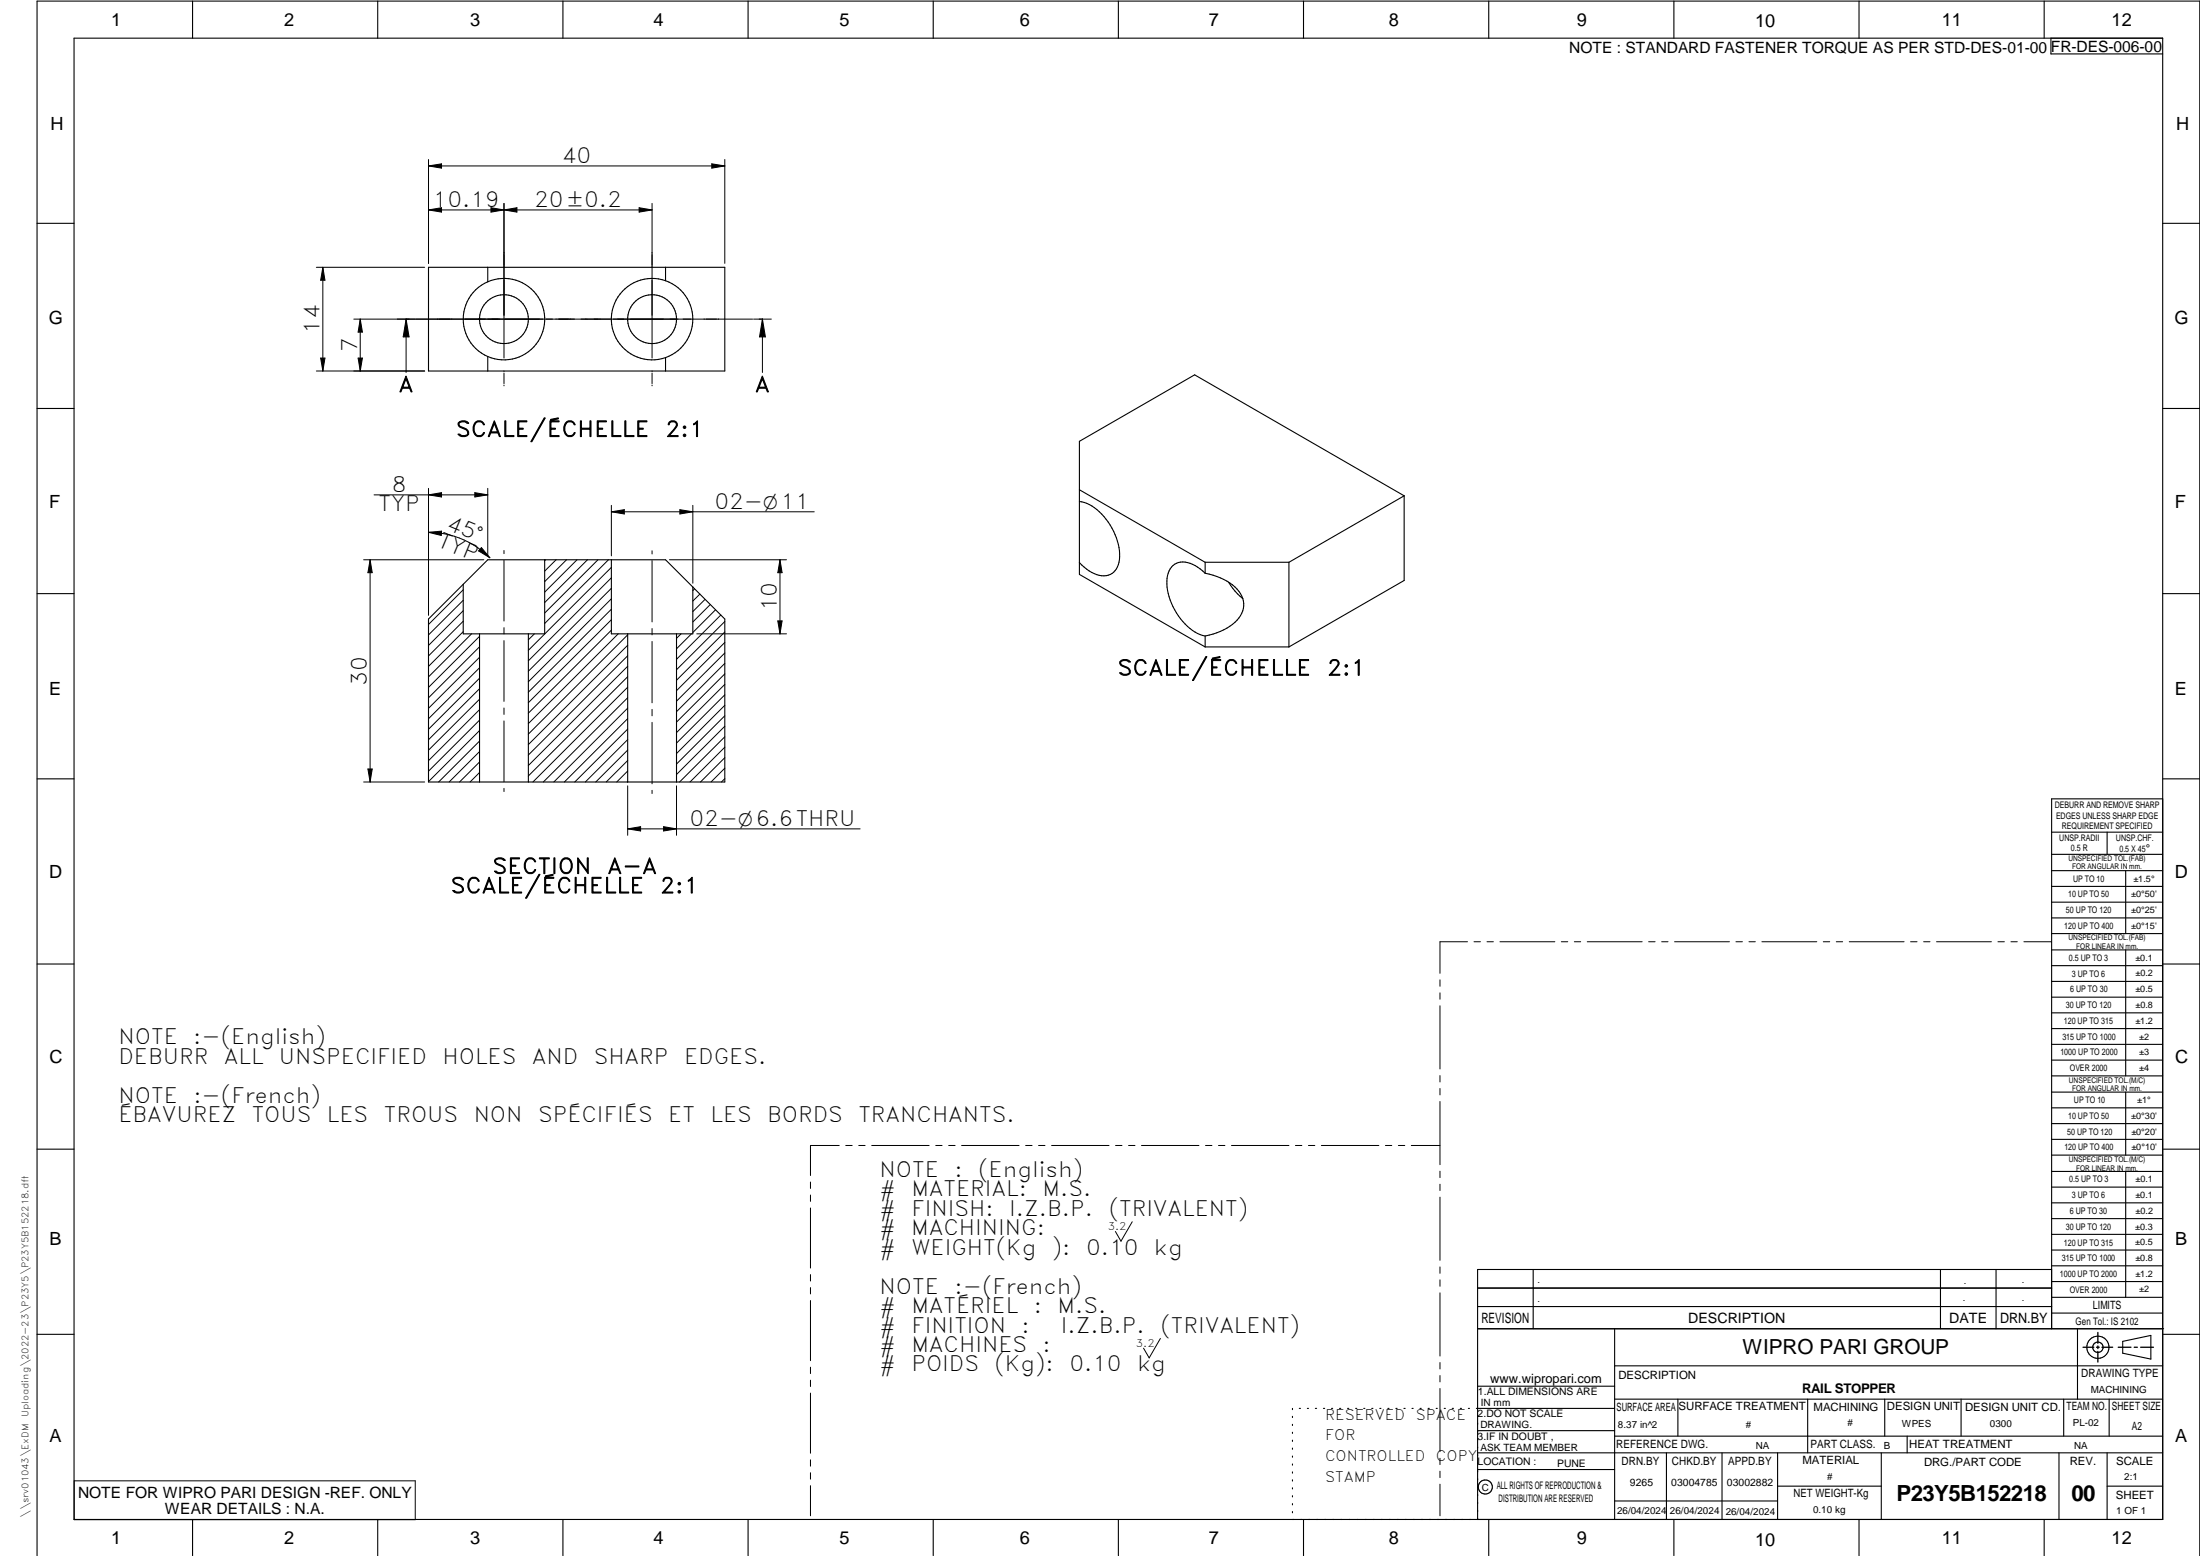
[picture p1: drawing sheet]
<svg xmlns="http://www.w3.org/2000/svg" width="594mm" height="420mm" viewBox="0 0 594 420" stroke-linecap="round" stroke-linejoin="round" font-family="sans-serif">
<g fill="none" stroke="#000" stroke-width=".3">
<path d="M20 10.3h564v400h-564zM52 .3v10M102 .3v10M152 .3v10M202 .3v10M252 .3v10M302 .3v10M352 .3v10M402 .3v10M452 .3v10M502 .3v10M552 .3v10"/>
<path d="M553.8 10.3v4.3h30.2M10 60.3h10M115.7 72.2h80v28h-80zM131.7 72.2v3.9M131.7 76.1a11 11 0 0 0-6.6 10.1 11 11 0 0 0 6.6 10.1M131.7 76.1a11 11 0 0 1 15.4 10.1 11 11 0 0 1-15.4 10.1M179.7 75.8a11 11 0 0 0-14.6 10.4 11 11 0 0 0 14.6 10.4M179.7 75.8a11 11 0 0 1 7.4 10.4 11 11 0 0 1-7.4 10.4M179.7 72.2v3.6M584 60.3h10M131.7 96.3v3.9M179.7 96.6v3.6"/>
<path d="M10 110.3h10M584 110.3h10M291.5 132.2l33.9 19.6M291.5 135.4a12.9 12.9 0 0 1 8.8 7.2 12.7 12.7 0 0 1 1.4 10.5 4.3 4.3 0 0 1-6.2 1.8l-2.1-1.2-1.9-1.8M379.2 133.9l-56.6-32.7-31.1 18v35.9l33.9 19.6M379.2 133.9v22.8l-31.1 18M379.2 133.9l-31.1 17.9M131.7 151.2h48l16 16v44h-80v-44zM147.1 151.2v20h-22v-13.4M165.1 151.2v20h22v-12.7M325.4 154.8a14.2 14.2 0 0 1 9.6 5.5l.6 1.3M325.4 151.8v3"/>
<path d="M325.4 151.8h22.7M325.4 154.8a8.3 8.3 0 0 0-7.2-2.9 5.1 5.1 0 0 0-3.1 5.8 16.7 16.7 0 0 0 9 13.7l1.3 .3M331.7 157.2l1.8 2.4 2.1 2M348.1 151.8v22.9M10 160.3h10M129.5 171.2v40M142.7 171.2v40M169.5 171.2v40M182.7 171.2v40M325.4 171.7v3M325.4 174.7h22.7M335.6 161.6a6.7 6.7 0 0 1-3.5 7.5l-2.6 1.4-4.1 1.2"/>
<path d="M584 160.3h10M10 210.3h10M584 215.7h-30v143.1M584 210.3h10M554 230.7h30M554 224.7h30M554 235.1h30M554 239.4h30M569 224.7v6M574 235.1v17M554 243.6h30M554 247.9h30"/>
<path d="M554 252.1h30M554 256.5h30M574 256.5v34M10 260.3h10M554 260.8h30M554 265h30M554 269.3h30M554 273.5h30M554 277.7h30M584 260.3h10M554 282h30M554 286.3h30"/>
<path d="M554 290.5h30M554 294.9h30M554 299.1h30M574 294.9v17M10 310.3h10M554 303.4h30M554 307.7h30M554 311.9h30M554 316.3h30M574 316.3v34M584 310.3h10M554 320.5h30"/>
<path d="M554 324.8h30M554 329.1h30M554 333.3h30M554 337.5h30M399 358.8h185.3M399 352.8h155M399 347.8h155M414 342.8v16M436 358.8v51.5M524 342.8v16M539 342.8v16M554 342.8h-155v67.5"/>
<path d="M554 341.8h30M554 346.1h30M554 350.3h30M554 354.6h30M561 358.8v19M10 360.3h10M399 374.3h37M436 368.8h148M436 377.8h148M453.1 377.8v10M488.1 377.8v14.5M508.9 377.8v10"/>
<path d="M529.6 377.8v10M557.3 377.8v10M569.5 377.8v10M573.2 362.2l7.6-1.6v6.4l-7.6-1.6zM584 360.3h10M349 380.3v.3M349 382.4v.4M349 384.6v.3M349 386.7v.4M349 388.9v.3M349 391v.4M349 393.2v.3"/>
<path d="M349 395.3v.3M349 397.4v.4M349 399.6v.3M350.9 380.3h.3M353 380.3h.3M355.2 380.3h.3M357.4 380.3h.3M359.6 380.3h.3M361.7 380.3h.3M363.9 380.3h.3M366.1 380.3h.3M368.3 380.3h.3"/>
<path d="M370.4 380.3h.3M372.6 380.3h.3M374.8 380.3h.3M376.9 380.3h.4M379.1 380.3h.3M381.3 380.3h.3M383.4 380.3h.4M385.6 380.3h.4M387.8 380.3h.3M390 380.3h.3M392.1 380.3h.4M394.3 380.3h.4"/>
<path d="M396.5 380.3h.3M399 396.8h37M399 392.3h185M399 386.3h37M436 387.8h148M436 380.3h-37.3M450 392.3v18M465 392.3v18M480 392.3v18M508 392.3v18M515 387.8v4.5M556 392.3v18"/>
<path d="M569 392.3v18M52 410.3v9.8M102 410.3v9.8M152 410.3v9.8M202 410.3v9.8M252 410.3v9.8M302 410.3v9.8M349 401.7v.4M349 403.9v.3M349 406v.4M349 408.2v.3M352 410.3v9.8"/>
<path d="M402 410.3v9.8M436 405.3h44M452 410.3v9.8M480 401.3h28M502 410.3v9.8M552 410.3v9.8M569 401.3h15M10 420.1v-419.8h584v419.8"/>
<circle cx="136.1" cy="86.2" r="6.6"/>
<circle cx="176.1" cy="86.2" r="6.6"/>
<circle cx="566.5" cy="363.8" r="1.4"/>
<circle cx="566.5" cy="363.8" r="3"/>
<circle cx="401.1" cy="401.5" r="1.91"/>
</g>
<g fill="none" stroke="#000" stroke-width=".27">
<path d="M115.7 44.8l3.5-.6v1.2zM115.7 43.1v28M115.7 56.7l3.5-.6v1.2zM115.7 56.7h60.4M115.7 44.8h80M132.6 56.1l7 1.2v-1.2l-7 1.2zM136.1 54.9v41.8M172.6 56.1l3.5 .6-3.5 .6zM176.1 54.9v41.8M192.2 44.2l3.5 .6-3.5 .6zM195.7 43.1v28M85.4 72.2h29.3"/>
<path d="M87.2 72.2l.6 3.5h-1.2zM87.2 72.2v28M86.6 96.7h1.2l-.6 3.5zM95.5 86.2h107.7M96.7 96.7h1.2l-.6 3.5zM97.3 86.2v14M97.3 86.2l.6 3.5h-1.2zM109.7 86.2l.8 4.8h-1.6zM109.7 86.2v14.4M203.5 86.2h4.8M205.9 86.2l.8 4.8h-1.6zM205.9 86.2v14.4"/>
<path d="M85.4 100.2h29.3M136.1 100.2v.1M136.1 100.7v2.9M136.1 104v.2M176.1 100.2v.1M176.1 100.7v2.9M176.1 104v.2M101 133.6h30.7M115.7 133.6l3.5-.6v1.2zM115.7 131.9v34.2M128.2 133l3.5 .6-3.5 .6zM131.7 131.9v18.2"/>
<path d="M165.1 136.5v13.6M165.1 138.2h54.8M165.1 138.2l3.5-.6v1.2zM183.6 137.6l3.5 .6-3.5 .6zM187.1 136.5v21M98.2 151.2h32.5M99.9 151.2v60M99.9 151.2l.6 3.4h-1.2zM115.7 143.7l3.5-.3v1.2zM115.7 143.7a23.4 23.4 0 0 1 16.6 6.9M125.1 159.3l-9.4 9.3M130 147.9l2.3 2.7-3.1-1.8z"/>
<path d="M136.1 148.6v.9M136.1 151.3v16.4M147.3 151.2l-.2 .2M150.2 151.2l-3.1 3M153 151.2l-5.9 5.9M155.8 151.2l-8.7 8.7M158.6 151.2l-11.5 11.5M161.5 151.2l-14.4 14.3M164.3 151.2l-17.2 17.2M165.1 156l-22.4 22.4M165.1 158.9l-22.4 22.4M165.1 153.2l-22.4 22.4"/>
<path d="M176.1 148.7v.9M176.1 151.4v16.5M180.8 151.2h31.6M187.6 159l-.5 .5M210.6 151.2l.6 3.4h-1.2zM210.6 151.2v20M125.1 162.1l-9.4 9.3M125.1 164.9l-9.4 9.4M125.1 167.7l-9.4 9.4M125.1 170.6l-9.4 9.3M127.3 171.2l-11.6 11.6M129.5 177.5l-13.8 13.8"/>
<path d="M129.5 171.8l-13.8 13.8M129.5 174.6l-13.8 13.8M136.1 169.5v1.7M136.1 173v16.4M144.3 171.2l-1.6 1.6M165.1 161.7l-22.4 22.4M165.1 164.5l-22.4 22.4M165.1 167.3l-22.4 22.4M165.1 170.2l-22.4 22.4M166.9 171.2l-24.2 24.2M169.5 177.1l-26.8 26.8M169.5 171.4l-26.8 26.8"/>
<path d="M169.5 174.2l-26.8 26.9M169.5 179.9l-26.8 26.8M176.1 169.7v1.7M176.1 173.2v16.6M183.9 171.2l-1.2 1.2M186.7 171.2l-4 4M188.1 171.2h24.3M189 160.4l-1.9 1.9M190.4 161.8l-3.3 3.3M191.8 163.2l-4.7 4.8M193.2 164.7l-6.1 6.1M194.6 166.1l-11.9 11.9"/>
<path d="M195.7 167.8l-13 13M195.7 170.6l-13 13.1M195.7 173.5l-13 13M195.7 176.3l-13 13M195.7 179.1l-13 13.1M210 167.7h1.2l-.6 3.5zM129.5 180.3l-13.8 13.8M129.5 186l-13.8 13.7M129.5 188.8l-13.8 13.8M129.5 191.6l-13.8 13.8M129.5 194.5l-13.8 13.7M129.5 183.1l-13.8 13.8"/>
<path d="M129.5 197.3l-13.8 13.8M136.1 191.2v1.7M136.1 194.7v16.4M169.5 182.7l-26.8 26.8M169.5 185.6l-25.6 25.6M169.5 188.4l-22.8 22.8M169.5 191.2l-19.9 20M169.5 194.1l-17.1 17.1M169.5 196.9l-14.3 14.3M169.5 199.7l-11.5 11.5M176.1 191.6v1.7M176.1 195.1v16.5"/>
<path d="M195.7 182l-13 13M195.7 184.8l-13 13M195.7 187.6l-13 13.1M195.7 190.5l-13 13M195.7 193.3l-13 13M195.7 196.1l-13 13M195.7 198.9l-12.2 12.3M98.2 211.2h16.5M99.3 207.6h1.2l-.6 3.6zM129.5 200.1l-11.1 11.1M129.5 202.9l-8.2 8.3M129.5 205.8l-5.4 5.4"/>
<path d="M129.5 208.6l-2.6 2.6M136.1 212.9v.8M169.5 212.2v13.4M169.5 202.5l-8.6 8.7M169.5 205.4l-5.8 5.8M169.5 208.2l-3 3M169.5 211l-.1 .2M176.1 213.4v.9M182.7 212.2v13.4M195.7 210.2l-.9 1M195.7 207.4l-3.7 3.8M195.7 204.6l-6.5 6.6"/>
<path d="M195.7 201.8l-9.4 9.4M169.5 223.8l3.5-.6v1.2zM169.5 223.8h62.8M179.2 223.2l3.5 .6-3.5 .6zM396.3 254.3h-7.5v8.5M398 254.3h1.8M401.5 254.3h1.8M405 254.3h14.9M421.6 254.3h1.7M425.1 254.3h1.7M428.6 254.3h14.8M445.2 254.3h1.7"/>
<path d="M448.7 254.3h1.7M452.2 254.3h14.8M468.8 254.3h1.7M472.3 254.3h1.7M475.8 254.3h14.8M492.4 254.3h1.7M495.9 254.3h1.7M499.4 254.3h14.8M515.9 254.3h1.8M519.4 254.3h1.8M522.9 254.3h14.9M539.5 254.3h1.7"/>
<path d="M543 254.3h1.7M546.5 254.3h7.4M388.8 264.6v1.7M388.8 268.1v1.7M388.8 271.6v17M388.8 290.4v1.8M388.8 293.9v1.8M388.8 297.4v17.1M218.9 319.2v1.7M226.6 309.3h-7.7v8.1M228.4 309.3h1.7M231.9 309.3h1.7"/>
<path d="M235.4 309.3h15.5M252.7 309.3h1.7M256.2 309.3h1.7M259.7 309.3h15.5M277 309.3h1.7M280.5 309.3h1.7M284 309.3h15.5M301.2 309.3h1.8M304.8 309.3h1.7M308.2 309.3h15.6M325.5 309.3h1.8M329 309.3h1.8"/>
<path d="M332.5 309.3h15.6M349.8 309.3h1.8M353.3 309.3h1.7M356.8 309.3h15.5M374.1 309.3h1.7M377.6 309.3h1.7M381.1 309.3h7.7M388.8 316.3v1.7M388.8 319.8v1.7M218.9 322.7v1.7M218.9 326.2v16.2M305.7 329.9l-3 5.3-1.5-2.7"/>
<path d="M388.8 323.3v17M218.9 344.2v1.7M218.9 347.7v1.7M218.9 351.2v16.2M388.8 342.1v1.7M388.8 345.6v1.7M388.8 349.1v17.1M218.9 369.2v1.7M218.9 372.7v1.7M218.9 376.2v16.2M313.3 361.4l-3 5.3-1.5-2.7M388.8 367.9v1.8"/>
<path d="M388.8 371.4v1.7M388.8 374.9v17.1M20 399.9h92.1v10.5h-92.1zM218.9 394.2v1.7M218.9 397.7v1.7M388.8 393.8v1.7M388.8 397.3v1.7M218.9 401.2v8.1M388.8 400.8v8.5"/>
</g>
<path d="M566.5 359.8v2.9M562.5 363.8h2.9M566.1 363.8h.8M566.5 363.5v.7M566.5 364.9v2.9M567.6 363.8h2.9M572 363.8h3.4M576.3 363.8h.9M578.1 363.8h3.4" fill="none" stroke="#000" stroke-width=".36"/>
<g fill="#000">
<path d="M115.7 56.7l3.5-.6v1.2zM115.7 44.8l3.5-.6v1.2zM132.6 56.1l3.5 .6-3.5 .6zM136.1 56.7l3.5-.6v1.2zM172.6 56.1l3.5 .6-3.5 .6zM192.2 44.2l3.5 .6-3.5 .6zM87.2 72.2l.6 3.5h-1.2zM86.6 96.7h1.2l-.6 3.5zM97.3 86.2l.6 3.5h-1.2zM96.7 96.7h1.2l-.6 3.5zM109.7 86.2l.8 4.8h-1.6zM205.9 86.2l.8 4.8h-1.6z"/>
<path d="M115.7 133.6l3.5-.6v1.2zM128.2 133l3.5 .6-3.5 .6zM165.1 138.2l3.5-.6v1.2zM183.6 137.6l3.5 .6-3.5 .6zM99.9 151.2l.6 3.4h-1.2zM115.7 143.7l3.5-.3v1.2zM130 147.9l2.3 2.7-3.1-1.8zM210.6 151.2l.6 3.4h-1.2zM210 167.7h1.2l-.6 3.5zM99.3 207.6h1.2l-.6 3.6zM169.5 223.8l3.5-.6v1.2zM179.2 223.2l3.5 .6-3.5 .6z"/>
</g>
<g font-size="6">
<text x="512.1" y="405.2">P23Y5B152218</text>
<text x="559.4" y="405.2">00</text>
</g>
<g font-size="5.7">
<text x="151.8" y="43.9">40</text>
<text x="116.9" y="55.8">10.19</text>
<text x="144.2" y="55.8">20±0.2</text>
<text x="86.3" y="90.1" transform="rotate(-90 86.3 90.1)">14</text>
<text x="96.4" y="95.2" transform="rotate(-90 96.4 95.2)">7</text>
<text x="107.6" y="105.8">A</text>
<text x="203.8" y="105.8">A</text>
<text x="123.1" y="117.9">SCALE/ÉCHELLE</text>
<text x="179.7" y="117.9">2:1</text>
<text x="102.2" y="138">TYP</text>
<text x="105.8" y="132.7">8</text>
<text x="192.9" y="137.3">02-O11</text>
<text x="120.3" y="142.8" transform="rotate(22 120.3 142.8)">45°</text>
<text x="117.8" y="147.4" transform="rotate(22 117.8 147.4)">TYP</text>
<text x="209.8" y="165.1" transform="rotate(-90 209.8 165.1)">10</text>
<text x="99.1" y="185.1" transform="rotate(-90 99.1 185.1)">30</text>
<text x="301.8" y="182.4">SCALE/ÉCHELLE</text>
<text x="358.4" y="182.4">2:1</text>
<text x="186.2" y="222.9">02-O6.6THRU</text>
<text x="133" y="235.9">SECTION</text>
<text x="164" y="235.9">A-A</text>
<text x="121.7" y="241.2">SCALE/ÉCHELLE</text>
<text x="178.3" y="241.2">2:1</text>
<text x="32" y="282">NOTE</text>
<text x="52.2" y="282">:-(English)</text>
<text x="32" y="287.2">DEBURR</text>
<text x="60.5" y="287.2">ALL</text>
<text x="75.3" y="287.2">UNSPECIFIED</text>
<text x="119.5" y="287.2">HOLES</text>
<text x="143.6" y="287.2">AND</text>
<text x="160.3" y="287.2">SHARP</text>
<text x="184.7" y="287.2">EDGES.</text>
<text x="32" y="297.7">NOTE</text>
<text x="52.2" y="297.7">:-(French)</text>
<text x="32" y="303">ÉBAVUREZ</text>
<text x="68" y="303">TOUS</text>
<text x="88.3" y="303">LES</text>
<text x="103.6" y="303">TROUS</text>
<text x="127.9" y="303">NON</text>
<text x="145.3" y="303">SPÉCIFIÉS</text>
<text x="180.4" y="303">ET</text>
<text x="191.8" y="303">LES</text>
<text x="207.2" y="303">BORDS</text>
<text x="231.8" y="303">TRANCHANTS.</text>
<text x="237.5" y="317.8">NOTE</text>
<text x="257.7" y="317.8">:</text>
<text x="264.2" y="317.8">(English)</text>
<text x="237.5" y="323.1">#</text>
<text x="246.1" y="323.1">MATERIAL:</text>
<text x="281.5" y="323.1">M.S.</text>
<text x="237.5" y="328.3">#</text>
<text x="246.1" y="328.3">FINISH:</text>
<text x="272.5" y="328.3">I.Z.B.P.</text>
<text x="299.4" y="328.3">(TRIVALENT)</text>
<text x="237.5" y="333.6">#</text>
<text x="246.1" y="333.6">MACHINING:</text>
<text x="237.5" y="338.8">#</text>
<text x="246.1" y="338.8">WEIGHT(Kg</text>
<text x="284" y="338.8">):</text>
<text x="293.3" y="338.8">0.10</text>
<text x="311.6" y="338.8">kg</text>
<text x="237.5" y="349.3">NOTE</text>
<text x="257.7" y="349.3">:-(French)</text>
<text x="237.5" y="354.6">#</text>
<text x="237.5" y="359.8">#</text>
<text x="246.1" y="354.6">MATÉRIEL</text>
<text x="246.1" y="359.8">FINITION</text>
<text x="275.9" y="359.8">:</text>
<text x="279.2" y="354.6">:</text>
<text x="285.6" y="354.6">M.S.</text>
<text x="286.5" y="359.8">I.Z.B.P.</text>
<text x="313.4" y="359.8">(TRIVALENT)</text>
<text x="237.5" y="365.1">#</text>
<text x="246.1" y="365.1">MACHINES</text>
<text x="281.6" y="365.1">:</text>
<text x="237.5" y="370.3">#</text>
<text x="246.1" y="370.3">POIDS</text>
<text x="268.6" y="370.3">(Kg):</text>
<text x="288.8" y="370.3">0.10</text>
<text x="307.1" y="370.3">kg</text>
</g>
<text font-size="5.6" x="470.5" y="365.5">WIPRO PARI GROUP</text>
<g font-size="4.9">
<text x="30" y="7">1</text>
<text x="76.7" y="7">2</text>
<text x="127" y="7">3</text>
<text x="176.5" y="7">4</text>
<text x="226.7" y="7">5</text>
<text x="275.4" y="7">6</text>
<text x="326.4" y="7">7</text>
<text x="375" y="7">8</text>
<text x="425.8" y="7">9</text>
<text x="473.9" y="7.4">10</text>
<text x="524.3" y="7">11</text>
<text x="570.2" y="7">12</text>
<text x="13.6" y="35.2">H</text>
<text x="587.6" y="35.2">H</text>
<text x="13.2" y="87.5">G</text>
<text x="587.2" y="87.5">G</text>
<text x="13.3" y="137.1">F</text>
<text x="587.3" y="137.1">F</text>
<text x="13.3" y="187.6">E</text>
<text x="587.3" y="187.6">E</text>
<text x="13.3" y="237">D</text>
<text x="587.3" y="237">D</text>
<text x="13.4" y="287.1">C</text>
<text x="587.4" y="287.1">C</text>
<text x="13.4" y="336.3">B</text>
<text x="587.4" y="336.3">B</text>
<text x="13.4" y="389.3">A</text>
<text x="587.4" y="389.3">A</text>
<text x="30" y="417">1</text>
<text x="76.7" y="417">2</text>
<text x="127" y="417">3</text>
<text x="176.5" y="417">4</text>
<text x="226.7" y="417">5</text>
<text x="275.4" y="417">6</text>
<text x="326.4" y="417">7</text>
<text x="375" y="417">8</text>
<text x="425.8" y="417">9</text>
<text x="473.9" y="417.4">10</text>
<text x="524.3" y="417">11</text>
<text x="570.2" y="417">12</text>
</g>
<g font-size="4.2">
<text x="423.7" y="14.3">NOTE : STANDARD FASTENER TORQUE AS PER STD-DES-01-00</text>
<text x="553.8" y="14">FR-DES-006-00</text>
<text x="21.1" y="404.4">NOTE FOR WIPRO PARI DESIGN -REF. ONLY</text>
<text x="44.5" y="408.9">WEAR DETAILS : N.A.</text>
</g>
<g font-size="3.9">
<text x="357.8" y="383.4">RESERVED</text>
<text x="382.3" y="383.4">SPACE</text>
<text x="357.8" y="388.9">FOR</text>
<text x="357.8" y="394.5">CONTROLLED</text>
<text x="387.8" y="394.5">COPY</text>
<text x="357.8" y="400.1">STAMP</text>
</g>
<g font-size="3.8">
<text x="400.1" y="357.1">REVISION</text>
<text x="455.9" y="357.1">DESCRIPTION</text>
<text x="526.4" y="357.1">DATE</text>
<text x="540.1" y="357.1">DRN.BY</text>
</g>
<text font-size="3.6" x="486.6" y="376.2">RAIL STOPPER</text>
<text font-size="3.5" x="402.4" y="373.3">www.wipropari.com</text>
<g font-size="3.1">
<text x="565.2" y="353.5">LIMITS</text>
<text x="562" y="371.7">DRAWING TYPE</text>
<text x="437" y="372.3">DESCRIPTION</text>
<text x="436.5" y="380.9">SURFACE AREA</text>
<text x="453.3" y="380.9">SURFACE TREATMENT</text>
<text x="489.7" y="380.9">MACHINING</text>
<text x="509.5" y="380.9">DESIGN UNIT</text>
<text x="530.6" y="380.9">DESIGN UNIT CD.</text>
<text x="558" y="380.7">TEAM NO.</text>
<text x="570.3" y="380.7">SHEET SIZE</text>
<text x="575.6" y="386.1">A2</text>
<text x="436.4" y="391.1">REFERENCE DWG.</text>
<text x="437.9" y="395.5">DRN.BY</text>
<text x="451.5" y="395.5">CHKD.BY</text>
<text x="466.6" y="395.5">APPD.BY</text>
<text x="486.7" y="395.4">MATERIAL</text>
<text x="488.9" y="391">PART CLASS.</text>
<text x="515.6" y="391">HEAT TREATMENT</text>
<text x="519.6" y="395.9">DRG./PART CODE</text>
<text x="558.9" y="395.6">REV.</text>
<text x="571.4" y="395.6">SCALE</text>
<text x="484.3" y="404.3">NET WEIGHT-Kg</text>
<text x="571.4" y="404.7">SHEET</text>
</g>
<text font-size="3" x="579.5" y="230.1">°</text>
<g font-size="2.8">
<text x="299.1" y="332.1">3.2</text>
<text x="560.5" y="357.7">Gen Tol.: IS 2102</text>
<text x="306.7" y="363.6">3.2</text>
<text x="399.1" y="376.7">1.ALL DIMENSIONS ARE</text>
<text x="399" y="382.7">2.DO NOT SCALE</text>
<text x="399" y="388.7">3.IF IN DOUBT ,</text>
<text x="399" y="395.5">LOCATION :</text>
<text x="420.5" y="396">PUNE</text>
<text x="440.2" y="401.3">9265</text>
<text x="451.3" y="401.2">03004785</text>
<text x="466.3" y="401.3">03002882</text>
<text x="404.2" y="402">ALL RIGHTS OF REPRODUCTION &amp;</text>
<text x="404.7" y="405.4">DISTRIBUTION ARE RESERVED</text>
</g>
<g font-size="2.7">
<text x="564.6" y="376.2">MACHINING</text>
<text x="399.9" y="379.7">IN mm</text>
<text x="399.8" y="385.7">DRAWING.</text>
<text x="436.9" y="385.5">8.37 in^2</text>
<text x="471.4" y="385.6">#</text>
<text x="498.9" y="385.1">#</text>
<text x="513.6" y="385.3">WPES</text>
<text x="537.3" y="385.2">0300</text>
<text x="559.7" y="385.2">PL-02</text>
<text x="399.8" y="391.8">ASK TEAM MEMBER</text>
<text x="474.1" y="391.2">NA</text>
<text x="508.7" y="391.2">B</text>
<text x="560.1" y="391.2">NA</text>
<text x="493.4" y="399.6">#</text>
<text x="573.6" y="399.8">2:1</text>
<text x="400.1" y="402.5">C</text>
<text x="436.7" y="408.7">26/04/2024</text>
<text x="450.9" y="408.8">26/04/2024</text>
<text x="466" y="409">26/04/2024</text>
<text x="489.6" y="408.5">0.10 kg</text>
<text x="571.5" y="408.7">1 OF 1</text>
</g>
<g font-size="2.5">
<text x="559.2" y="229.9">0.5 R</text>
<text x="572.3" y="230.1">0.5 X 45</text>
<text x="559.4" y="323.5">3 UP TO 6</text>
<text x="558.9" y="327.8">6 UP TO 30</text>
<text x="557.8" y="332">30 UP TO 120</text>
<text x="415.2" y="346.4">.</text>
<text x="530.3" y="346.6">.</text>
<text x="545.9" y="346.4">.</text>
<text x="415.2" y="351.5">.</text>
<text x="530.1" y="351.3">.</text>
<text x="545.9" y="351.4">.</text>
</g>
<g font-size="2.4">
<text x="554.9" y="218.3">DEBURR AND REMOVE SHARP</text>
<text x="555.2" y="221.1">EDGES UNLESS SHARP EDGE</text>
<text x="556.1" y="227.2">UNSP.RADII</text>
<text x="556.8" y="223.8">REQUIREMENT SPECIFIED</text>
<text x="571.4" y="227">UNSP.CHF.</text>
<text x="559.8" y="238">UP TO 10</text>
<text x="576.1" y="238.1">±1.5°</text>
<text x="558.5" y="242.3">10 UP TO 50</text>
<text x="575.5" y="242.3">±0°50'</text>
<text x="557.4" y="250.8">120 UP TO 400</text>
<text x="557.9" y="246.5">50 UP TO 120</text>
<text x="575.5" y="250.8">±0°15'</text>
<text x="575.5" y="246.6">±0°25'</text>
<text x="558.7" y="259.4">0.5 UP TO 3</text>
<text x="559.5" y="263.7">3 UP TO 6</text>
<text x="576.6" y="259.4">±0.1</text>
<text x="576.6" y="263.7">±0.2</text>
<text x="559" y="268">6 UP TO 30</text>
<text x="576.6" y="268">±0.5</text>
<text x="557.9" y="272.2">30 UP TO 120</text>
<text x="576.6" y="272.2">±0.8</text>
<text x="556.9" y="280.7">315 UP TO 1000</text>
<text x="557.3" y="276.5">120 UP TO 315</text>
<text x="576.6" y="276.5">±1.2</text>
<text x="577.7" y="280.7">±2</text>
<text x="556.4" y="284.9">1000 UP TO 2000</text>
<text x="577.6" y="285">±3</text>
<text x="558.9" y="289.2">OVER 2000</text>
<text x="577.7" y="289.3">±4</text>
<text x="560" y="297.9">UP TO 10</text>
<text x="577.1" y="297.9">±1°</text>
<text x="558.5" y="302.1">10 UP TO 50</text>
<text x="575.5" y="302.2">±0°30'</text>
<text x="557.5" y="310.6">120 UP TO 400</text>
<text x="558.2" y="306.4">50 UP TO 120</text>
<text x="575.5" y="310.6">±0°10'</text>
<text x="575.5" y="306.4">±0°20'</text>
<text x="558.8" y="319.2">0.5 UP TO 3</text>
<text x="576.6" y="323.5">±0.1</text>
<text x="576.6" y="319.3">±0.1</text>
<text x="576.7" y="327.8">±0.2</text>
<text x="576.6" y="332">±0.3</text>
<text x="556.8" y="340.6">315 UP TO 1000</text>
<text x="557.3" y="336.3">120 UP TO 315</text>
<text x="576.6" y="336.3">±0.5</text>
<text x="576.6" y="340.6">±0.8</text>
<text x="556.2" y="344.8">1000 UP TO 2000</text>
<text x="576.6" y="344.8">±1.2</text>
<text x="558.9" y="349">OVER 2000</text>
<text x="577.7" y="349">±2</text>
<text x="7.7" y="382.7" transform="rotate(-90 7.7 382.7)">Uploading\2022-23\P23Y5\P23Y5B152218.dft</text>
<text x="7.7" y="409.9" transform="rotate(-90 7.7 409.9)">\\srv01043\ExDM</text>
</g>
<g font-size="2.1">
<text x="558.6" y="232.4">UNSPECIFIED TOL.(FAB)</text>
<text x="559.5" y="234.8">FOR ANGULAR IN mm.</text>
<text x="558.6" y="254">UNSPECIFIED TOL.(FAB)</text>
<text x="560.7" y="256.3">FOR LINEAR IN mm.</text>
<text x="558.7" y="292.4">UNSPECIFIED TOL.(M/C)</text>
<text x="559.6" y="294.7">FOR ANGULAR IN mm.</text>
<text x="558.7" y="313.8">UNSPECIFIED TOL.(M/C)</text>
<text x="560.6" y="316.2">FOR LINEAR IN mm.</text>
</g>
</svg>
